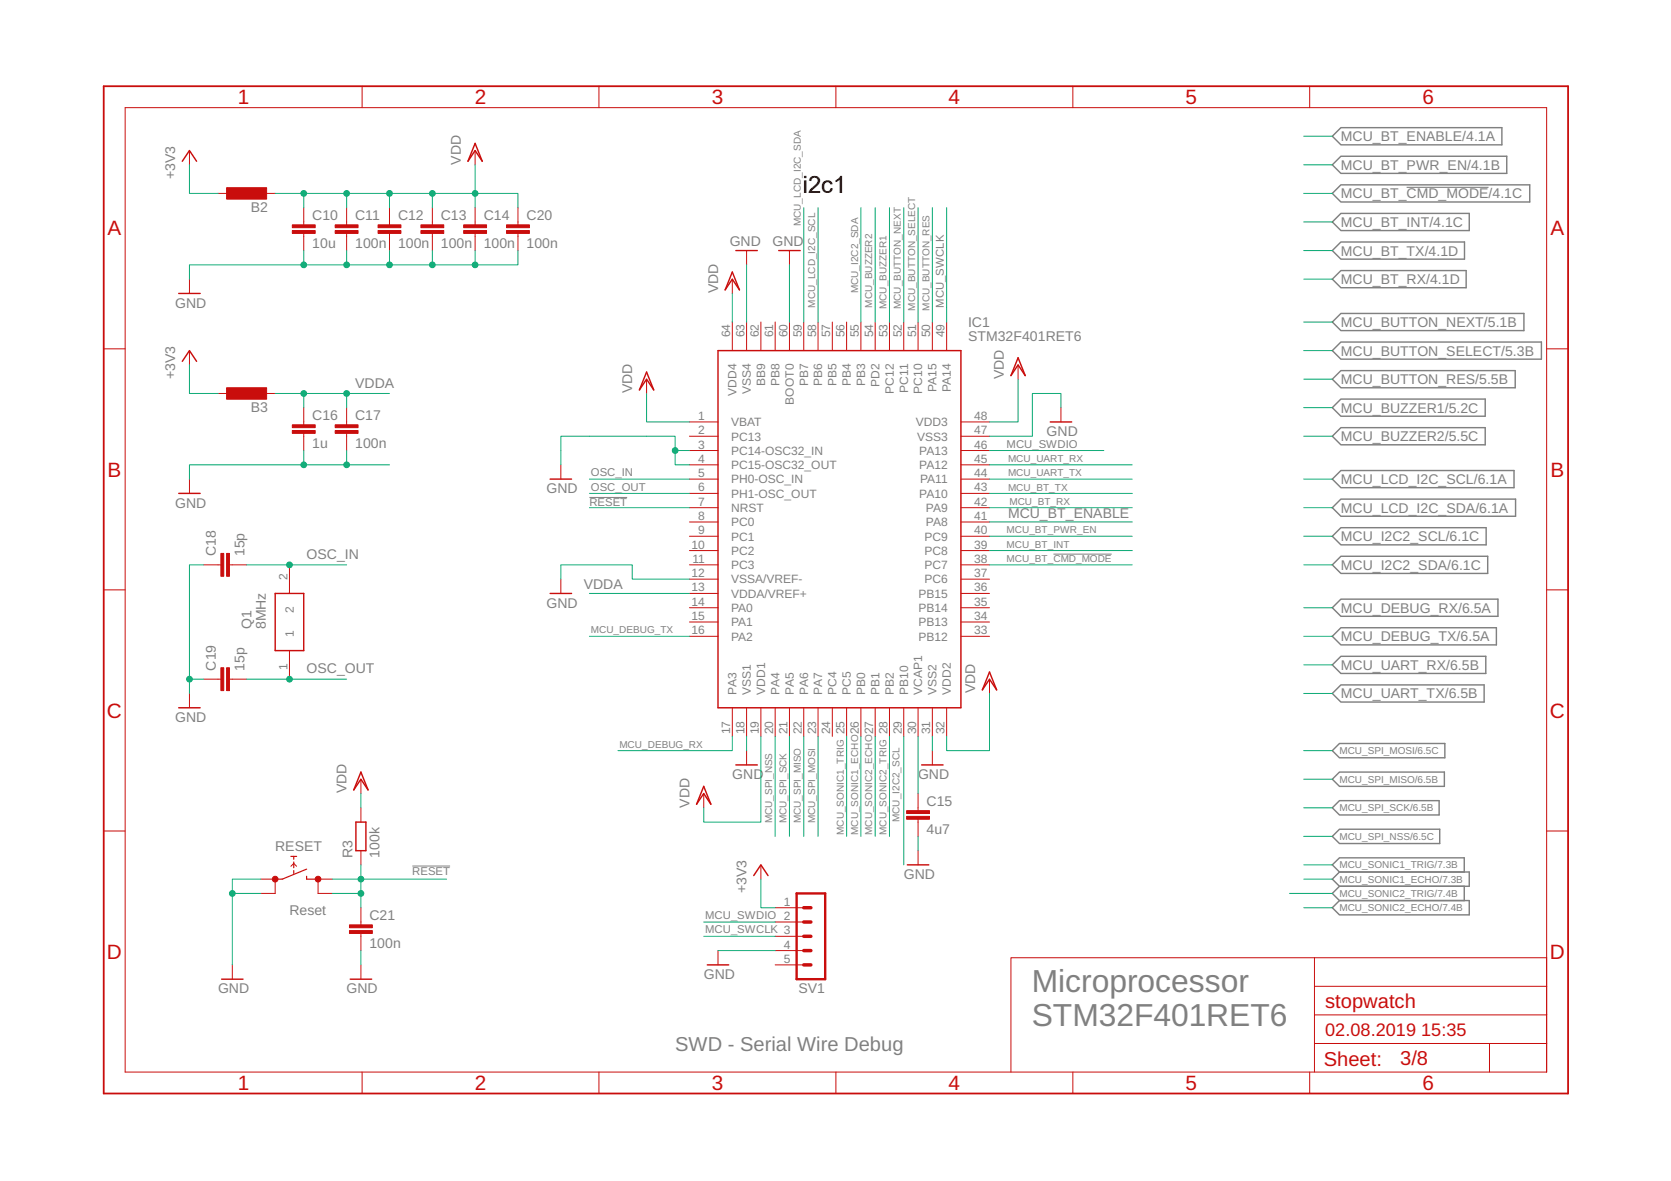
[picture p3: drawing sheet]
<svg xmlns="http://www.w3.org/2000/svg" width="297mm" height="210mm" viewBox="0 0 297 210" stroke-linecap="round" stroke-linejoin="round" font-family="sans-serif">
<path d="M104.8 88.4h6.7M187.3 98.5h10.3M73.3 153.9h6.7" fill="none" stroke="#808080" stroke-width=".18"/>
<g fill="none" stroke="#808080" stroke-width=".25">
<path d="M236.8 34.4l1.6-1.5h33.5v3h-33.5zM236.8 39.5l1.6-1.6h22.8v3.1h-22.8zM236.8 29.3l1.6-1.5h29.4v3h-29.4zM236.8 24.2l1.6-1.5h28.6v3h-28.6zM236.8 44.5l1.6-1.5h21.9v3.1h-21.9zM236.8 49.6l1.6-1.5h22.2v3h-22.2zM236.8 57.2l1.6-1.5h32.5v3.1h-32.5zM236.8 62.3l1.6-1.5h35.6v3h-35.6zM236.8 67.4l1.6-1.5h30.9v3h-30.9zM236.8 72.5l1.6-1.6h25.6v3.1h-25.6zM236.8 77.5l1.6-1.5h25.6v3.1h-25.6zM236.8 90.2l1.6-1.5h31v3.1h-31z"/>
<path d="M236.8 85.2l1.6-1.6h30.7v3.1h-30.7zM236.8 95.3l1.6-1.5h25.8v3h-25.8zM236.8 100.4l1.6-1.5h26.1v3h-26.1zM236.8 108l1.6-1.5h27.9v3h-27.9zM236.8 113.1l1.6-1.5h27.6v3h-27.6zM236.8 118.2l1.6-1.6h25.7v3.1h-25.7zM236.8 123.3l1.6-1.6h25.4v3.1h-25.4zM236.8 133.4l1.3-1.3h18.7v2.6h-18.7zM236.8 138.5l1.3-1.3h18.7v2.6h-18.7zM236.8 143.6l1.3-1.3h17.7v2.5h-17.7zM236.8 148.7l1.3-1.3h17.8v2.5h-17.8zM236.8 153.7l1.3-1.2h22.2v2.5h-22.2z"/>
<path d="M236.8 156.3l1.3-1.3h23.1v2.5h-23.1zM236.8 158.8l1.3-1.3h22.2v2.6h-22.2zM236.8 161.3l1.3-1.2h23.1v2.5h-23.1z"/>
</g>
<path d="M250 33.3h14.6" fill="none" stroke="#808080" stroke-width=".19"/>
<g fill="none" stroke="#c90d0c" stroke-width=".18">
<path d="M22.2 19.1h252.7v171.4h-252.7zM64.4 15.3v3.8M106.5 15.3v3.8M148.6 15.3v3.8M190.7 15.3v3.8M232.8 15.3v3.8M33.7 26.8v2.5M38.8 34.4h2.5M46.4 34.4h2.5M54 36.9v3.1M61.6 36.9v3.1M69.2 36.9v3.1"/>
<path d="M76.9 36.9v3.1M84.5 26.8v2.5M84.5 36.9v3.1M92.1 36.9v3.1M33.7 49.6v2.6M54 41.5v3M61.6 41.5v3M69.2 41.5v3M76.9 41.5v3M84.5 41.5v3M92.1 41.5v3M130.2 49.6v2.6"/>
<path d="M130.2 57.2v5.1M132.7 44.5v2.6M132.7 57.2v5.1M135.3 57.2v5.1M137.8 57.2v5.1M140.3 44.5v2.6M140.3 57.2v5.1M142.9 57.2v5.1M145.4 57.2v5.1M148 57.2v5.1M150.5 57.2v5.1M153 57.2v5.1"/>
<path d="M155.6 57.2v5.1M158.1 57.2v5.1M160.7 57.2v5.1M163.2 57.2v5.1M165.7 57.2v5.1M168.3 57.2v5.1M18.4 62h3.8M33.7 62.3v2.6M38.8 69.9h2.5M46.4 69.9h2.5M54 72.5v3M54 77v3.1"/>
<path d="M61.6 72.5v3M61.6 77v3.1M114.9 67.4v2.5M122.6 75h5M122.6 77.5h5M170.8 75h5.1M170.8 77.5h5.1M181 64.9v2.5M188.6 72.5v2.5M274.9 62h3.8M33.7 85.2v2.5M99.7 82.6v2.6"/>
<path d="M122.6 80.1h5M122.6 82.6h5M122.6 85.2h5M122.6 87.7h5M122.6 90.2h5M122.6 92.8h5M122.6 95.3h5M122.6 97.9h5M170.8 80.1h5.1M170.8 82.6h5.1M170.8 85.2h5.1M170.8 87.7h5.1"/>
<path d="M170.8 90.2h5.1M170.8 92.8h5.1M170.8 95.3h5.1M170.8 97.9h5.1M18.4 104.8h3.8M36.2 100.4h3.1M40.8 100.4h3M51.5 100.4v5.1M51.5 115.6v5.1M99.7 102.9v2.6M122.6 100.4h5M122.6 102.9h5"/>
<path d="M122.6 105.5h5M122.6 108h5M122.6 110.6h5M122.6 113.1h5M170.8 100.4h5.1M170.8 102.9h5.1M170.8 105.5h5.1M170.8 108h5.1M170.8 110.6h5.1M170.8 113.1h5.1M274.9 104.8h3.8M33.7 123.3v2.5"/>
<path d="M36.2 120.7h3.1M40.8 120.7h3M64.2 138.5v2.5M130.2 125.8v5.1M132.7 125.8v5.1M132.7 133.4v2.6M135.3 125.8v5.1M137.8 125.8v5.1M140.3 125.8v5.1M142.9 125.8v5.1M145.4 125.8v5.1M148 125.8v5.1"/>
<path d="M150.5 125.8v5.1M153 125.8v5.1M155.6 125.8v5.1M158.1 125.8v5.1M160.7 125.8v5.1M163.2 125.8v5.1M165.7 125.8v5.1M165.7 133.4v2.6M168.3 125.8v5.1M175.9 120.7v2.6M18.4 147.7h3.8M46.4 156.3h2.5v2.5h-2.5"/>
<path d="M51.7 154l.5-.5 .5 .5M59.1 156.3h-2.6v2.5h2.6M64.2 143.6v2.5M64.2 151.2v2.5M125.1 141v2.6M135.3 153.7v2.6M163.2 141v3.1M163.2 145.6v3.1M163.2 151.2v2.5M274.9 147.7h3.8M41.3 171.5v2.5M64.2 161.3v3.1"/>
<path d="M64.2 165.9v3.1M64.2 171.5v2.5M127.6 169v2.5M137.8 161.3h5.1M137.8 163.9h5.1M137.8 166.4h5.1M137.8 169h5.1M137.8 171.5h5.1M233.7 170.2v5.1M274.9 175.3h-41.2v5.1M64.4 190.5v3.9M106.5 190.5v3.9"/>
<path d="M148.6 190.5v3.9M179.7 190.5v-20.3h95.2v20.3M190.7 190.5v3.9M232.8 190.5v3.9M264.8 185.5h-31.1v5M274.9 185.5h-10.1v5M274.9 180.4h-41.2v5.1"/>
</g>
<path d="M18.4 15.3h260.3v179.1h-260.3z" fill="none" stroke="#c90d0c" stroke-width=".32"/>
<g fill="none" stroke="#c90d0c" stroke-width=".25">
<path d="M32.4 28.7l1.3-1.9 1.2 1.9M84.5 25.5l1.2 3.2-1.2-1.9-1.3 1.9zM31.8 52.2h3.8M130.2 48.3l1.2 3.2-1.2-1.9-1.3 1.9zM130.8 44.5h3.8M138.4 44.5h3.8M32.4 64.2l1.3-1.9 1.2 1.9M114.9 66.1l1.3 3.2-1.3-1.9-1.2 1.9zM127.6 62.3h43.2v63.5h-43.2zM181 63.6l1.2 3.2-1.2-1.9-1.3 1.9zM186.7 75h3.8M31.8 87.7h3.8"/>
<path d="M97.8 85.2h3.8M48.9 105.5h5.1v10.1h-5.1zM97.8 105.5h3.8M175.9 119.4l1.3 3.2-1.3-1.9-1.3 1.9zM31.8 125.8h3.8M64.2 137.2l1.2 3.2-1.2-1.9-1.3 1.9zM125.1 139.8l1.3 3.1-1.3-1.9-1.3 1.9zM130.8 136h3.8M163.8 136h3.8M63.3 146.1h1.7v5.1h-1.7zM134 155.6l1.3-1.9 1.2 1.9M161.3 153.7h3.8"/>
<path d="M39.4 174h3.8M62.3 174h3.8M125.7 171.5h3.8"/>
</g>
<g fill="#c90d0c" stroke="#c90d0c" stroke-width=".18">
<path d="M52 41h4v.5h-4z"/>
<path d="M52 40h4v.5h-4z"/>
<path d="M59.6 41h4v.5h-4z"/>
<path d="M59.6 40h4v.5h-4z"/>
<path d="M67.2 41h4.1v.5h-4.1z"/>
<path d="M67.2 40h4.1v.5h-4.1z"/>
<path d="M74.8 41h4.1v.5h-4.1z"/>
<path d="M74.8 40h4.1v.5h-4.1z"/>
<path d="M82.4 41h4.1v.5h-4.1z"/>
<path d="M82.4 40h4.1v.5h-4.1z"/>
<path d="M40.3 33.4h7.1v2h-7.1z"/>
<path d="M161.2 145.1h4v.5h-4z"/>
<path d="M161.2 144.1h4v.5h-4z"/>
<path d="M52 76.5h4v.5h-4z"/>
<path d="M52 75.5h4v.5h-4z"/>
<path d="M59.6 76.5h4v.5h-4z"/>
<path d="M59.6 75.5h4v.5h-4z"/>
<path d="M40.3 68.9h7.1v2.1h-7.1z"/>
<path d="M40.3 98.4h.5v4h-.5z"/>
<path d="M39.3 98.4h.5v4h-.5z"/>
<path d="M40.3 118.7h.5v4h-.5z"/>
<path d="M39.3 118.7h.5v4h-.5z"/>
<path d="M90 41h4.1v.5h-4.1z"/>
<path d="M90 40h4.1v.5h-4.1z"/>
<path d="M62.1 165.4h4.1v.5h-4.1z"/>
<path d="M62.1 164.4h4.1v.5h-4.1z"/>
</g>
<g fill="#c90d0c" stroke="#c90d0c" stroke-width=".18">
<circle cx="48.9" cy="156.3" r=".51"/>
<circle cx="56.5" cy="156.3" r=".51"/>
</g>
<path d="M51.7 152.2h1M52.2 153.2v1M52.2 152.2v.5M52.2 154.7v.5M54.5 155.7v.6h2M54.5 154.5l-4.3 1.8h-1.3" fill="none" stroke="#c90d0c" stroke-width=".21"/>
<path d="M141.6 158.8h5.1v15.2h-5.1z" fill="none" stroke="#c90d0c" stroke-width=".42"/>
<path d="M142.9 166.4h1.2M142.9 163.9h1.2M142.9 161.3h1.2M142.9 171.5h1.2M142.9 169h1.2" fill="none" stroke="#c90d0c" stroke-width=".61"/>
<g fill="none" stroke="#0dab76" stroke-width=".18">
<path d="M33.7 29.3v5.1h5.1M48.9 34.4h35.6v2.5M54 34.4v2.5M61.6 34.4v2.5M69.2 34.4v2.5M76.9 34.4v2.5M84.5 29.3v5.1h7.6v2.5M142.9 36.9v20.3M145.4 36.9v20.3M153 36.9v20.3M155.6 36.9v20.3M158.1 36.9v20.3"/>
<path d="M160.7 36.9v20.3M163.2 36.9v20.3M165.7 36.9v20.3M168.3 36.9v20.3M231.8 34.4h5M231.8 39.5h5M231.8 29.3h5M231.8 24.2h5M54 44.5v2.6M61.6 44.5v2.6M69.2 44.5v2.6M76.9 44.5v2.6"/>
<path d="M84.5 44.5v2.6h-50.8v2.5M92.1 44.5v2.6h-7.6M130.2 52.2v5M132.7 47.1v10.1M140.3 47.1v10.1M231.8 44.5h5M231.8 49.6h5M231.8 57.2h5M33.7 64.9v5h5.1M48.9 69.9h20.3M54 69.9v2.6M61.6 69.9v2.6"/>
<path d="M114.9 69.9v5.1h7.7M181 67.4v7.6h-5.1M188.6 72.5v-2.6h-5.1v7.6h-7.6M231.8 77.5h5M231.8 62.3h5M231.8 67.4h5M231.8 72.5h5M54 80.1v2.5M61.6 80.1v2.5M69.2 82.6h-35.5v2.6M104.8 85.2h17.8M104.8 87.7h17.8"/>
<path d="M104.8 90.2h17.8M120 80.1v-2.6h-20.3v5.1M122.6 80.1h-2.6v2.5h2.6M175.9 85.2h25.4M175.9 87.7h25.4M175.9 90.2h25.4M175.9 80.1h20.3M175.9 97.9h25.4M175.9 95.3h25.4M175.9 92.8h25.4M175.9 82.6h25.4M231.8 85.2h5"/>
<path d="M231.8 90.2h5M231.8 95.3h5M36.2 100.4h-2.5v22.9M43.8 100.4h17.8M99.7 102.9v-2.5h12.7v2.5h10.2M104.8 105.5h17.8M104.8 113.1h17.8M175.9 100.4h25.4M231.8 100.4h5M231.8 108h5M231.8 113.1h5M231.8 118.2h5"/>
<path d="M33.7 120.7h2.5M43.8 120.7h17.8M130.2 130.9v2.5h-20.3M132.7 130.9v2.5M135.3 130.9v15.2h-10.2v-2.5M137.8 130.9v17.8M140.3 130.9v17.8M142.9 130.9v17.8M145.4 130.9v17.8M150.5 130.9v17.8M153 130.9v17.8M155.6 130.9v17.8"/>
<path d="M158.1 130.9v17.8M160.7 130.9v22.8M163.2 130.9v10.1M165.7 130.9v2.5M175.9 123.3v10.1h-7.6v-2.5M231.8 123.3h5M231.8 133.4h5M231.8 138.5h5M41.3 158.8h5.1M46.4 156.3h-5.1v15.2M59.1 158.8h5.1M59.1 156.3h20.3"/>
<path d="M64.2 153.7v7.6M64.2 141v2.6M135.3 156.3v5h2.5M163.2 148.7v2.5M229.2 158.8h7.6M231.8 156.3h5M231.8 143.6h5M231.8 148.7h5M231.8 153.7h5M64.2 169v2.5M125.1 163.9h12.7M125.1 166.4h12.7"/>
<path d="M127.6 169h10.2M231.8 161.3h5"/>
</g>
<g fill="#0dab76" stroke="#0dab76" stroke-width=".18">
<circle cx="54" cy="47.1" r=".51"/>
<circle cx="61.6" cy="47.1" r=".51"/>
<circle cx="69.2" cy="47.1" r=".51"/>
<circle cx="76.9" cy="47.1" r=".51"/>
<circle cx="84.5" cy="47.1" r=".51"/>
<circle cx="54" cy="82.6" r=".51"/>
<circle cx="61.6" cy="82.6" r=".51"/>
<circle cx="33.7" cy="120.7" r=".51"/>
<circle cx="41.3" cy="158.8" r=".51"/>
<circle cx="120" cy="80.1" r=".51"/>
<circle cx="54" cy="34.4" r=".51"/>
<circle cx="61.6" cy="34.4" r=".51"/>
<circle cx="69.2" cy="34.4" r=".51"/>
<circle cx="76.9" cy="34.4" r=".51"/>
<circle cx="84.5" cy="34.4" r=".51"/>
<circle cx="54" cy="69.9" r=".51"/>
<circle cx="61.6" cy="69.9" r=".51"/>
<circle cx="51.5" cy="100.4" r=".51"/>
<circle cx="51.5" cy="120.7" r=".51"/>
<circle cx="64.2" cy="156.3" r=".51"/>
<circle cx="64.2" cy="158.8" r=".51"/>
</g>
<g font-size="5.7" fill="#808080">
<text x="183.4" y="176.4">Microprocessor</text>
<text x="183.4" y="182.3">STM32F401RET6</text>
</g>
<text font-size="4.2" fill="#010101" x="142.7" y="34.3">i2c1</text>
<g font-size="3.7" fill="#c90d0c">
<text x="42.3" y="18.5">1</text>
<text x="84.4" y="18.5">2</text>
<text x="126.5" y="18.5">3</text>
<text x="168.6" y="18.5">4</text>
<text x="210.7" y="18.5">5</text>
<text x="252.9" y="18.5">6</text>
<text x="19.1" y="41.9">A</text>
<text x="275.6" y="41.9">A</text>
<text x="19.1" y="84.7">B</text>
<text x="275.6" y="84.7">B</text>
<text x="19" y="127.6">C</text>
<text x="275.5" y="127.6">C</text>
<text x="19" y="170.4">D</text>
<text x="275.5" y="170.4">D</text>
<text x="42.3" y="193.7">1</text>
<text x="84.4" y="193.7">2</text>
<text x="126.5" y="193.7">3</text>
<text x="168.6" y="193.7">4</text>
<text x="210.7" y="193.7">5</text>
<text x="252.9" y="193.7">6</text>
</g>
<g font-size="3.6" fill="#c90d0c">
<text x="235.6" y="179.1">stopwatch</text>
<text x="235.3" y="189.4">Sheet:</text>
<text x="248.9" y="189.3">3/8</text>
</g>
<text font-size="3.6" fill="#808080" x="120" y="186.7">SWD - Serial Wire Debug</text>
<text font-size="3.2" fill="#c90d0c" x="235.6" y="184.2">02.08.2019 15:35</text>
<g font-size="2.5" fill="#808080">
<text x="81.9" y="29.3" transform="rotate(-90 81.9 29.3)">VDD</text>
<text x="238.4" y="25.1">MCU_BT_ENABLE/4.1A</text>
<text x="31.1" y="31.8" transform="rotate(-90 31.1 31.8)">+3V3</text>
<text x="238.4" y="35.3">MCU_BT_CMD_MODE/4.1C</text>
<text x="238.4" y="30.2">MCU_BT_PWR_EN/4.1B</text>
<text x="44.6" y="37.6">B2</text>
<text x="55.5" y="39.1">C10</text>
<text x="63.1" y="39.1">C11</text>
<text x="70.8" y="39.1">C12</text>
<text x="78.4" y="39.1">C13</text>
<text x="86" y="39.1">C14</text>
<text x="93.6" y="39.1">C20</text>
<text x="238.4" y="40.3">MCU_BT_INT/4.1C</text>
<text x="55.5" y="44.1">10u</text>
<text x="63.1" y="44.1">100n</text>
<text x="70.8" y="44.1">100n</text>
<text x="78.4" y="44.1">100n</text>
<text x="86" y="44.1">100n</text>
<text x="93.6" y="44.1">100n</text>
<text x="129.7" y="43.8">GND</text>
<text x="137.3" y="43.8">GND</text>
<text x="238.4" y="45.4">MCU_BT_TX/4.1D</text>
<text x="127.6" y="52.1" transform="rotate(-90 127.6 52.1)">VDD</text>
<text x="238.4" y="50.5">MCU_BT_RX/4.1D</text>
<text x="31.1" y="54.7">GND</text>
<text x="172.1" y="58.1">IC1</text>
<text x="238.4" y="58.1">MCU_BUTTON_NEXT/5.1B</text>
<text x="172.1" y="60.7">STM32F401RET6</text>
<text x="238.4" y="63.2">MCU_BUTTON_SELECT/5.3B</text>
<text x="31.1" y="67.4" transform="rotate(-90 31.1 67.4)">+3V3</text>
<text x="63.1" y="68.9">VDDA</text>
<text x="112.4" y="69.9" transform="rotate(-90 112.4 69.9)">VDD</text>
<text x="178.4" y="67.4" transform="rotate(-90 178.4 67.4)">VDD</text>
<text x="238.4" y="68.3">MCU_BUTTON_RES/5.5B</text>
<text x="44.6" y="73.2">B3</text>
<text x="55.5" y="74.6">C16</text>
<text x="63.1" y="74.6">C17</text>
<text x="186" y="77.5">GND</text>
<text x="238.4" y="73.4">MCU_BUZZER1/5.2C</text>
<text x="55.5" y="79.7">1u</text>
<text x="63.1" y="79.7">100n</text>
<text x="238.4" y="78.4">MCU_BUZZER2/5.5C</text>
<text x="97.2" y="87.7">GND</text>
<text x="238.4" y="86">MCU_LCD_I2C_SCL/6.1A</text>
<text x="31.1" y="90.2">GND</text>
<text x="179.2" y="92">MCU_BT_ENABLE</text>
<text x="238.4" y="91.1">MCU_LCD_I2C_SDA/6.1A</text>
<text x="38.4" y="98.9" transform="rotate(-90 38.4 98.9)">C18</text>
<text x="43.5" y="98.9" transform="rotate(-90 43.5 98.9)">15p</text>
<text x="54.5" y="99.4">OSC_IN</text>
<text x="238.4" y="96.2">MCU_I2C2_SCL/6.1C</text>
<text x="238.4" y="101.3">MCU_I2C2_SDA/6.1C</text>
<text x="103.8" y="104.7">VDDA</text>
<text x="44.7" y="111.8" transform="rotate(-90 44.7 111.8)">Q1</text>
<text x="47.3" y="111.8" transform="rotate(-90 47.3 111.8)">8MHz</text>
<text x="97.2" y="108">GND</text>
<text x="238.4" y="108.9">MCU_DEBUG_RX/6.5A</text>
<text x="238.4" y="114">MCU_DEBUG_TX/6.5A</text>
<text x="38.4" y="119.2" transform="rotate(-90 38.4 119.2)">C19</text>
<text x="43.5" y="119.2" transform="rotate(-90 43.5 119.2)">15p</text>
<text x="54.5" y="119.7">OSC_OUT</text>
<text x="238.4" y="119.1">MCU_UART_RX/6.5B</text>
<text x="173.3" y="123.3" transform="rotate(-90 173.3 123.3)">VDD</text>
<text x="238.4" y="124.1">MCU_UART_TX/6.5B</text>
<text x="31.1" y="128.3">GND</text>
<text x="61.6" y="141" transform="rotate(-90 61.6 141)">VDD</text>
<text x="122.6" y="143.6" transform="rotate(-90 122.6 143.6)">VDD</text>
<text x="130.2" y="138.5">GND</text>
<text x="163.2" y="138.5">GND</text>
<text x="164.7" y="143.2">C15</text>
<text x="164.7" y="148.3">4u7</text>
<text x="48.9" y="151.2">RESET</text>
<text x="62.6" y="152.5" transform="rotate(-90 62.6 152.5)">R3</text>
<text x="67.4" y="152.5" transform="rotate(-90 67.4 152.5)">100k</text>
<text x="132.7" y="158.8" transform="rotate(-90 132.7 158.8)">+3V3</text>
<text x="160.7" y="156.3">GND</text>
<text x="51.5" y="162.6">Reset</text>
<text x="65.7" y="163.5">C21</text>
<text x="65.7" y="168.6">100n</text>
<text x="38.8" y="176.6">GND</text>
<text x="61.6" y="176.6">GND</text>
<text x="125.1" y="174">GND</text>
<text x="141.9" y="176.6">SV1</text>
</g>
<g font-size="2.1" fill="#808080">
<text x="129.8" y="60" transform="rotate(-90 129.8 60)">64</text>
<text x="132.4" y="60" transform="rotate(-90 132.4 60)">63</text>
<text x="134.9" y="60" transform="rotate(-90 134.9 60)">62</text>
<text x="137.4" y="60" transform="rotate(-90 137.4 60)">61</text>
<text x="140" y="60" transform="rotate(-90 140 60)">60</text>
<text x="142.5" y="60" transform="rotate(-90 142.5 60)">59</text>
<text x="145.1" y="60" transform="rotate(-90 145.1 60)">58</text>
<text x="147.6" y="60" transform="rotate(-90 147.6 60)">57</text>
<text x="150.1" y="60" transform="rotate(-90 150.1 60)">56</text>
<text x="152.7" y="60" transform="rotate(-90 152.7 60)">55</text>
<text x="155.2" y="60" transform="rotate(-90 155.2 60)">54</text>
<text x="157.8" y="60" transform="rotate(-90 157.8 60)">53</text>
<text x="160.3" y="60" transform="rotate(-90 160.3 60)">52</text>
<text x="162.8" y="60" transform="rotate(-90 162.8 60)">51</text>
<text x="165.4" y="60" transform="rotate(-90 165.4 60)">50</text>
<text x="167.9" y="60" transform="rotate(-90 167.9 60)">49</text>
<text x="130.9" y="70.3" transform="rotate(-90 130.9 70.3)">VDD4</text>
<text x="133.5" y="70.1" transform="rotate(-90 133.5 70.1)">VSS4</text>
<text x="136" y="68.7" transform="rotate(-90 136 68.7)">BB9</text>
<text x="138.6" y="68.7" transform="rotate(-90 138.6 68.7)">PB8</text>
<text x="141.1" y="71.9" transform="rotate(-90 141.1 71.9)">BOOT0</text>
<text x="143.6" y="68.7" transform="rotate(-90 143.6 68.7)">PB7</text>
<text x="146.2" y="68.7" transform="rotate(-90 146.2 68.7)">PB6</text>
<text x="148.7" y="68.7" transform="rotate(-90 148.7 68.7)">PB5</text>
<text x="151.3" y="68.7" transform="rotate(-90 151.3 68.7)">PB4</text>
<text x="153.8" y="68.7" transform="rotate(-90 153.8 68.7)">PB3</text>
<text x="156.3" y="68.8" transform="rotate(-90 156.3 68.8)">PD2</text>
<text x="158.9" y="70" transform="rotate(-90 158.9 70)">PC12</text>
<text x="161.4" y="69.8" transform="rotate(-90 161.4 69.8)">PC11</text>
<text x="164" y="70" transform="rotate(-90 164 70)">PC10</text>
<text x="166.5" y="69.7" transform="rotate(-90 166.5 69.7)">PA15</text>
<text x="169" y="69.7" transform="rotate(-90 169 69.7)">PA14</text>
<text x="124.1" y="74.6">1</text>
<text x="124.1" y="77.2">2</text>
<text x="130" y="75.8">VBAT</text>
<text x="162.8" y="75.8">VDD3</text>
<text x="173.1" y="74.6">48</text>
<text x="173.1" y="77.2">47</text>
<text x="124.1" y="79.7">3</text>
<text x="124.1" y="82.3">4</text>
<text x="130" y="78.3">PC13</text>
<text x="130" y="80.8">PC14-OSC32_IN</text>
<text x="130" y="83.4">PC15-OSC32_OUT</text>
<text x="163" y="78.3">VSS3</text>
<text x="163.4" y="80.8">PA13</text>
<text x="163.4" y="83.4">PA12</text>
<text x="173.1" y="79.7">46</text>
<text x="173.1" y="82.3">45</text>
<text x="124.1" y="84.8">5</text>
<text x="124.1" y="87.3">6</text>
<text x="124.1" y="89.9">7</text>
<text x="130" y="85.9">PH0-OSC_IN</text>
<text x="130" y="88.5">PH1-OSC_OUT</text>
<text x="163.4" y="88.5">PA10</text>
<text x="163.6" y="85.9">PA11</text>
<text x="173.1" y="84.8">44</text>
<text x="173.1" y="87.3">43</text>
<text x="173.1" y="89.9">42</text>
<text x="124.1" y="92.4">8</text>
<text x="124.1" y="95">9</text>
<text x="130" y="91">NRST</text>
<text x="130" y="93.5">PC0</text>
<text x="164.6" y="91">PA9</text>
<text x="164.6" y="93.5">PA8</text>
<text x="173.1" y="92.4">41</text>
<text x="173.1" y="95">40</text>
<text x="122.9" y="97.5">10</text>
<text x="123.1" y="100">11</text>
<text x="130" y="96.1">PC1</text>
<text x="130" y="98.6">PC2</text>
<text x="130" y="101.2">PC3</text>
<text x="164.3" y="96.1">PC9</text>
<text x="164.3" y="98.6">PC8</text>
<text x="164.3" y="101.2">PC7</text>
<text x="173.1" y="97.5">39</text>
<text x="173.1" y="100">38</text>
<text x="51.1" y="103.1" transform="rotate(-90 51.1 103.1)">2</text>
<text x="122.9" y="102.6">12</text>
<text x="122.9" y="105.1">13</text>
<text x="122.9" y="107.7">14</text>
<text x="130" y="103.7">VSSA/VREF-</text>
<text x="130" y="106.2">VDDA/VREF+</text>
<text x="163.3" y="106.2">PB15</text>
<text x="164.3" y="103.7">PC6</text>
<text x="173.1" y="102.6">37</text>
<text x="173.1" y="105.1">36</text>
<text x="173.1" y="107.7">35</text>
<text x="52.2" y="113.3" transform="rotate(-90 52.2 113.3)">1</text>
<text x="52.2" y="109" transform="rotate(-90 52.2 109)">2</text>
<text x="122.9" y="110.2">15</text>
<text x="122.9" y="112.7">16</text>
<text x="130" y="108.8">PA0</text>
<text x="130" y="111.3">PA1</text>
<text x="130" y="113.9">PA2</text>
<text x="163.3" y="108.8">PB14</text>
<text x="163.3" y="111.3">PB13</text>
<text x="163.3" y="113.9">PB12</text>
<text x="173.1" y="110.2">34</text>
<text x="173.1" y="112.7">33</text>
<text x="51.1" y="119.2" transform="rotate(-90 51.1 119.2)">1</text>
<text x="130.9" y="123.5" transform="rotate(-90 130.9 123.5)">PA3</text>
<text x="133.5" y="123.5" transform="rotate(-90 133.5 123.5)">VSS1</text>
<text x="136" y="123.5" transform="rotate(-90 136 123.5)">VDD1</text>
<text x="138.6" y="123.5" transform="rotate(-90 138.6 123.5)">PA4</text>
<text x="141.1" y="123.5" transform="rotate(-90 141.1 123.5)">PA5</text>
<text x="143.6" y="123.5" transform="rotate(-90 143.6 123.5)">PA6</text>
<text x="146.2" y="123.5" transform="rotate(-90 146.2 123.5)">PA7</text>
<text x="148.7" y="123.5" transform="rotate(-90 148.7 123.5)">PC4</text>
<text x="151.3" y="123.5" transform="rotate(-90 151.3 123.5)">PC5</text>
<text x="153.8" y="123.5" transform="rotate(-90 153.8 123.5)">PB0</text>
<text x="156.3" y="123.5" transform="rotate(-90 156.3 123.5)">PB1</text>
<text x="158.9" y="123.5" transform="rotate(-90 158.9 123.5)">PB2</text>
<text x="161.4" y="123.5" transform="rotate(-90 161.4 123.5)">PB10</text>
<text x="164" y="123.5" transform="rotate(-90 164 123.5)">VCAP1</text>
<text x="166.5" y="123.5" transform="rotate(-90 166.5 123.5)">VSS2</text>
<text x="169" y="123.5" transform="rotate(-90 169 123.5)">VDD2</text>
<text x="129.8" y="130.5" transform="rotate(-90 129.8 130.5)">17</text>
<text x="132.4" y="130.5" transform="rotate(-90 132.4 130.5)">18</text>
<text x="134.9" y="130.5" transform="rotate(-90 134.9 130.5)">19</text>
<text x="137.4" y="130.5" transform="rotate(-90 137.4 130.5)">20</text>
<text x="140" y="130.5" transform="rotate(-90 140 130.5)">21</text>
<text x="142.5" y="130.5" transform="rotate(-90 142.5 130.5)">22</text>
<text x="145.1" y="130.5" transform="rotate(-90 145.1 130.5)">23</text>
<text x="147.6" y="130.5" transform="rotate(-90 147.6 130.5)">24</text>
<text x="150.1" y="130.5" transform="rotate(-90 150.1 130.5)">25</text>
<text x="152.7" y="130.5" transform="rotate(-90 152.7 130.5)">26</text>
<text x="155.2" y="130.5" transform="rotate(-90 155.2 130.5)">27</text>
<text x="157.8" y="130.5" transform="rotate(-90 157.8 130.5)">28</text>
<text x="160.3" y="130.5" transform="rotate(-90 160.3 130.5)">29</text>
<text x="162.8" y="130.5" transform="rotate(-90 162.8 130.5)">30</text>
<text x="165.4" y="130.5" transform="rotate(-90 165.4 130.5)">31</text>
<text x="167.9" y="130.5" transform="rotate(-90 167.9 130.5)">32</text>
<text x="139.4" y="161">1</text>
<text x="139.4" y="168.6">4</text>
<text x="139.4" y="171.1">5</text>
</g>
<g font-size="2" fill="#808080">
<text x="167.8" y="54.7" transform="rotate(-90 167.8 54.7)">MCU_SWCLK</text>
<text x="178.9" y="79.6">MCU_SWDIO</text>
<text x="104.8" y="90">RESET</text>
<text x="105" y="84.7">OSC_IN</text>
<text x="105" y="87.2">OSC_OUT</text>
<text x="73.3" y="155.5">RESET</text>
<text x="125.4" y="163.4">MCU_SWDIO 2</text>
<text x="125.4" y="165.9">MCU_SWCLK 3</text>
</g>
<g font-size="1.8" fill="#808080">
<text x="142.4" y="40.2" transform="rotate(-90 142.4 40.2)">MCU_LCD_I2C_SDA</text>
<text x="152.5" y="52.1" transform="rotate(-90 152.5 52.1)">MCU_I2C2_SDA</text>
<text x="144.9" y="54.7" transform="rotate(-90 144.9 54.7)">MCU_LCD_I2C_SCL</text>
<text x="155.1" y="54.7" transform="rotate(-90 155.1 54.7)">MCU_BUZZER2</text>
<text x="157.6" y="54.9" transform="rotate(-90 157.6 54.9)">MCU_BUZZER1</text>
<text x="160.1" y="54.9" transform="rotate(-90 160.1 54.9)">MCU_BUTTON_NEXT</text>
<text x="162.7" y="55.2" transform="rotate(-90 162.7 55.2)">MCU_BUTTON_SELECT</text>
<text x="165.2" y="55.2" transform="rotate(-90 165.2 55.2)">MCU_BUTTON_RES</text>
<text x="179.2" y="82.1">MCU_UART_RX</text>
<text x="179.2" y="87.2">MCU_BT_TX</text>
<text x="179.2" y="84.7">MCU_UART_TX</text>
<text x="179.4" y="89.7">MCU_BT_RX</text>
<text x="178.9" y="94.8">MCU_BT_PWR_EN</text>
<text x="178.9" y="99.9">MCU_BT_CMD_MODE</text>
<text x="178.9" y="97.3">MCU_BT_INT</text>
<text x="105" y="112.6">MCU_DEBUG_TX</text>
<text x="110.1" y="132.9">MCU_DEBUG_RX</text>
<text x="238.1" y="134">MCU_SPI_MOSI/6.5C</text>
<text x="238.1" y="139.1">MCU_SPI_MISO/6.5B</text>
<text x="137.3" y="146.4" transform="rotate(-90 137.3 146.4)">MCU_SPI_NSS</text>
<text x="139.8" y="146.4" transform="rotate(-90 139.8 146.4)">MCU_SPI_SCK</text>
<text x="142.4" y="146.4" transform="rotate(-90 142.4 146.4)">MCU_SPI_MISO</text>
<text x="144.9" y="146.4" transform="rotate(-90 144.9 146.4)">MCU_SPI_MOSI</text>
<text x="150" y="148.4" transform="rotate(-90 150 148.4)">MCU_SONIC1_TRIG</text>
<text x="152.5" y="148.4" transform="rotate(-90 152.5 148.4)">MCU_SONIC1_ECHO</text>
<text x="155.1" y="148.4" transform="rotate(-90 155.1 148.4)">MCU_SONIC2_ECHO</text>
<text x="157.6" y="148.4" transform="rotate(-90 157.6 148.4)">MCU_SONIC2_TRIG</text>
<text x="159.9" y="146.1" transform="rotate(-90 159.9 146.1)">MCU_I2C2_SCL</text>
<text x="238.1" y="144.2">MCU_SPI_SCK/6.5B</text>
<text x="238.1" y="149.3">MCU_SPI_NSS/6.5C</text>
<text x="238.1" y="154.4">MCU_SONIC1_TRIG/7.3B</text>
<text x="238.1" y="156.9">MCU_SONIC1_ECHO/7.3B</text>
<text x="238.1" y="162">MCU_SONIC2_ECHO/7.4B</text>
<text x="238.1" y="159.4">MCU_SONIC2_TRIG/7.4B</text>
</g>
</svg>
